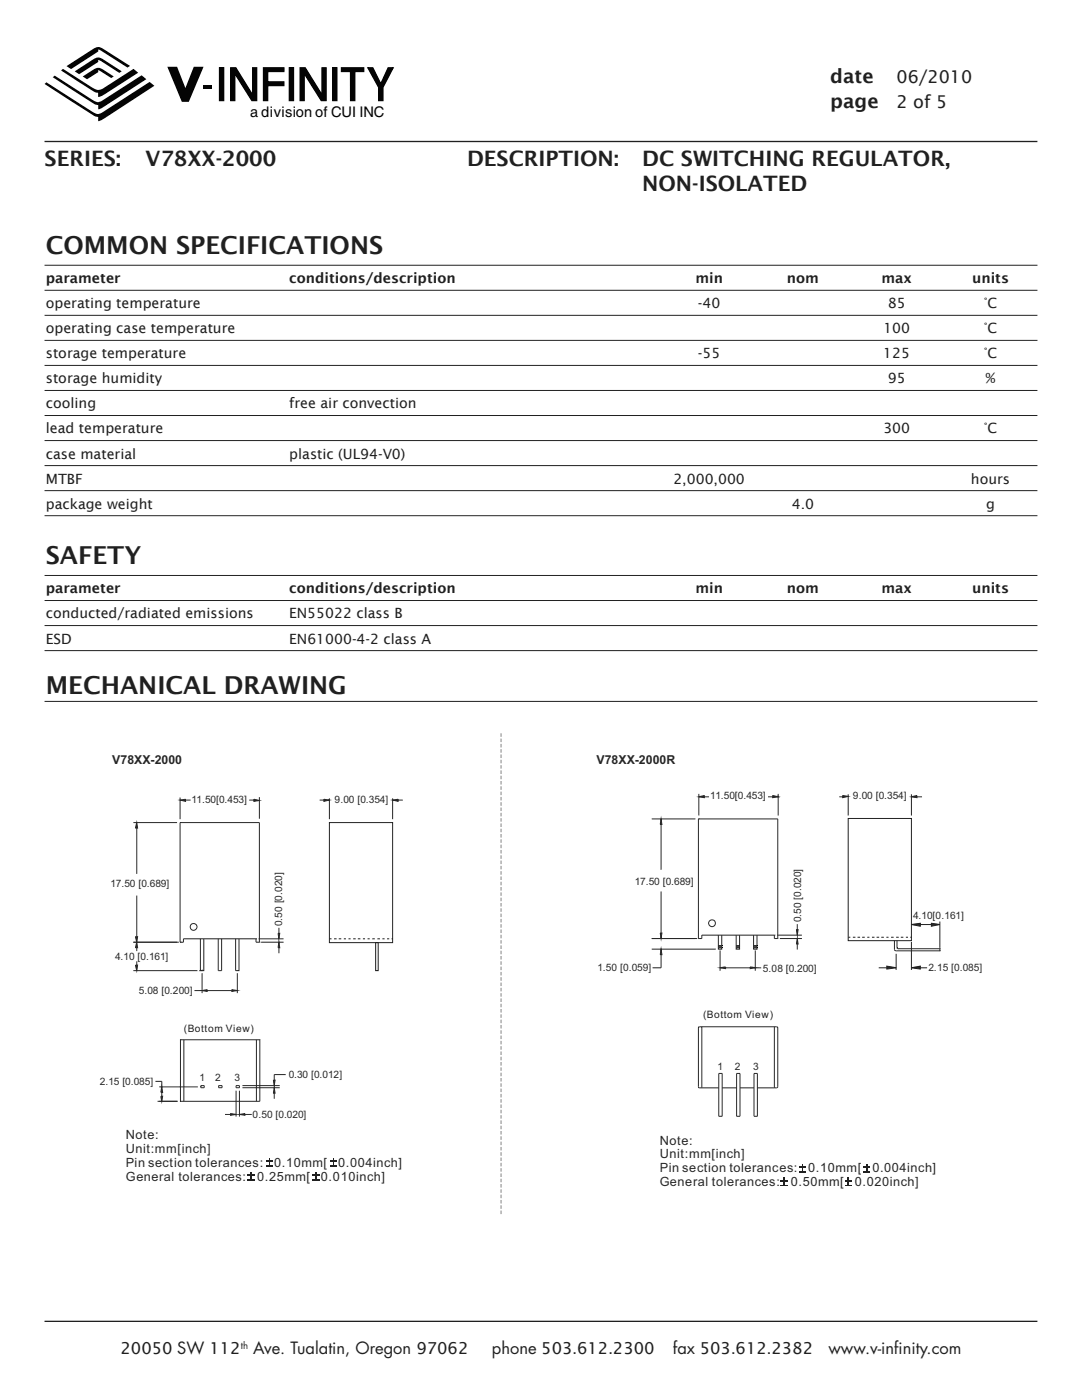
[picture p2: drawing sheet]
<svg xmlns="http://www.w3.org/2000/svg" width="216mm" height="279mm" viewBox="0 0 216 279" stroke-linecap="round" stroke-linejoin="round" font-family="sans-serif">
<g fill="#010202">
<path d="M16.5 15.3l1.5-1a2.22 2.22 0 0 1 2.2-.6l2.5 1.6-.5 .3-2.6-1.6v.4l-2.2 1.4z"/>
<path d="M14.9 14.2l3.1-2a2.14 2.14 0 0 1 2.2-.6l4.1 2.6-.5 .3-4.2-2.5v.4l-3.8 2.4z"/>
<path d="M8.9 16.8l.4-.4 8.9 5.8a1.62 1.62 0 0 0 2.4 .1l9.3-6 .9 .8-10.1 6.6-1.1 .5v-.9l-1.1-.3z"/>
<path d="M10.5 15.4l.4-.3 7.3 4.7a1.62 1.62 0 0 0 2.4 .2l7.7-5 .9 .8-8.9 5.8-.7 .2v-.8l-.2-.1a35.6 35.6 0 0 1-6.1-3.7z"/>
<path d="M12.2 14.1l.4-.4 5.6 3.7a1.85 1.85 0 0 0 2.5 .2l5.9-3.9 1 .8-7.2 4.6-.8 .2v-.8h-.3a39.4 39.4 0 0 1-6.3-3.9z"/>
<path d="M13.3 13.2l4.7-3.1a2.15 2.15 0 0 1 2.2-.6l5.7 3.7-.5 .3-5.8-3.6v.4l-5.4 3.5z"/>
<path d="M33.4 13.3h1.9l1.7 4.3 1.7-4.3h1.9l-2.9 7h-1.4z"/>
<path d="M43.8 13.5h.9v6.6h-.9z"/>
</g>
<path d="M43.8 13.5h.9v6.6h-.9z" fill="none" stroke="#010202" stroke-width=".2"/>
<path d="M46 13.5h1.1l3.3 5.3v-5.3h.8v6.6h-1l-3.3-5.3v5.3h-.9z" fill="#010202"/>
<path d="M46 13.5h1.1l3.3 5.3v-5.3h.8v6.6h-1l-3.3-5.3v5.3h-.9z" fill="none" stroke="#010202" stroke-width=".2"/>
<path d="M52.6 13.5h4.1v.8h-3.3v2h3.3v.8h-3.3v3h-.8z" fill="#010202"/>
<path d="M52.6 13.5h4.1v.8h-3.3v2h3.3v.8h-3.3v3h-.8z" fill="none" stroke="#010202" stroke-width=".2"/>
<path d="M57.7 13.5h.9v6.6h-.9z" fill="#010202"/>
<path d="M57.7 13.5h.9v6.6h-.9z" fill="none" stroke="#010202" stroke-width=".2"/>
<path d="M59.9 13.5h1l3.3 5.3v-5.3h.9v6.6h-1l-3.4-5.3v5.3h-.8z" fill="#010202"/>
<path d="M59.9 13.5h1l3.3 5.3v-5.3h.9v6.6h-1l-3.4-5.3v5.3h-.8z" fill="none" stroke="#010202" stroke-width=".2"/>
<path d="M66.4 13.5h.9v6.6h-.9z" fill="#010202"/>
<path d="M66.4 13.5h.9v6.6h-.9z" fill="none" stroke="#010202" stroke-width=".2"/>
<g fill="#010202">
<path d="M40.5 17.1h1.6v.6h-1.6z"/>
<path d="M68.1 13.5h4.5v.8h-1.8v5.8h-.9v-5.8h-1.8z"/>
</g>
<path d="M68.1 13.5h4.5v.8h-1.8v5.8h-.9v-5.8h-1.8z" fill="none" stroke="#010202" stroke-width=".2"/>
<path d="M73.4 13.5h1l1.6 3.2 1.4-3.2h1.1l-2.1 3.9v2.7h-.9v-2.7z" fill="#010202"/>
<path d="M73.4 13.5h1l1.6 3.2 1.4-3.2h1.1l-2.1 3.9v2.7h-.9v-2.7z" fill="none" stroke="#010202" stroke-width=".2"/>
<path d="M8.9 28.2h198.1M8.9 263.7h198.1" fill="none" stroke="#231f20" stroke-width=".26"/>
<g fill="none" stroke="#231f20" stroke-width=".2">
<path d="M8.9 52.9h198.1M8.9 57.9h198.1M8.9 62.9h198.1M8.9 67.9h198.1M8.9 72.9h198.1M8.9 77.9h198.1M8.9 82.9h198.1M8.9 87.9h198.1M8.9 92.9h198.1M8.9 97.9h198.1M8.9 102.9h198.1M8.9 114.8h198.1"/>
<path d="M8.9 119.8h198.1M8.9 124.8h198.1M8.9 129.8h198.1M8.9 140h198.1"/>
</g>
<g fill="#23201c">
<path d="M159.4 232.8h1.4v.2h-1.4z"/>
<path d="M160 232.3h.2v1.3h-.2z"/>
<path d="M159.4 233.8h1.4v.2h-1.4z"/>
<path d="M172.2 232.8h1.4v.2h-1.4z"/>
<path d="M172.8 232.3h.3v1.3h-.3z"/>
<path d="M172.2 233.8h1.4v.2h-1.4z"/>
<path d="M155.8 235.6h1.4v.2h-1.4z"/>
<path d="M156.4 235h.2v1.4h-.2z"/>
<path d="M155.8 236.6h1.4v.1h-1.4z"/>
<path d="M168.7 235.6h1.3v.2h-1.3z"/>
<path d="M169.2 235h.2v1.4h-.2z"/>
<path d="M168.7 236.6h1.3v.1h-1.3z"/>
</g>
<path d="M38.8 197.7h7.5M40.3 194.2v4M47.4 194.2v4" fill="none" stroke="#24282b" stroke-width=".2"/>
<path d="M40.3 197.7l1-.2zM40.3 197.7l1 .2v-.4z" fill-rule="evenodd" fill="#24282b"/>
<path d="M40.3 197.7l1-.2v.4z" fill="none" stroke="#24282b" stroke-width=".2"/>
<path d="M46.3 197.5l1.1 .2zM46.3 197.5l1.1 .2-1.1 .2z" fill-rule="evenodd" fill="#24282b"/>
<path d="M26.6 193.7h12.8M26.6 188h8.7M27.3 189.1v.7M27.3 191.8v.8M46.3 197.5l1.1 .2-1.1 .2z" fill="none" stroke="#24282b" stroke-width=".2"/>
<path d="M27.3 188l-.3 1.1zM27.3 188l.2 1.1h-.5z" fill-rule="evenodd" fill="#24282b"/>
<path d="M27.3 188l.2 1.1h-.5z" fill="none" stroke="#24282b" stroke-width=".2"/>
<path d="M27 192.6l.3 1.1zM27 192.6l.3 1.1 .2-1.1z" fill-rule="evenodd" fill="#24282b"/>
<path d="M26.6 164.2h8.7M27.3 165.3v9.1M27.3 178.7v8.2M26.6 188h9.1M27 192.6h.5l-.2 1.1z" fill="none" stroke="#24282b" stroke-width=".2"/>
<path d="M27.3 164.2l-.3 1.1zM27.3 164.2l.2 1.1h-.5z" fill-rule="evenodd" fill="#24282b"/>
<path d="M27.3 164.2l.2 1.1h-.5z" fill="none" stroke="#24282b" stroke-width=".2"/>
<path d="M27 186.9l.3 1.1zM27 186.9l.3 1.1 .2-1.1z" fill-rule="evenodd" fill="#24282b"/>
<g fill="none" stroke="#24282b" stroke-width=".2">
<path d="M27 186.9h.5l-.2 1.1zM36.6 187.4v.6h-.7v-23.8h15.9v23.8h-.7v-.6M40 187.4v6.3h.7v-6.3M43.5 187.4v6.3h.7v-6.3M47 187.4v6.3h.7v-6.3M31.4 219.8h4M36 207.5h15.8v12.3h-15.8zM36.7 207.5v12.3M40.1 216.7h.7v.4h-.7zM43.6 216.7h.7v.4h-.7zM47.1 216.7h.7v.4h-.7zM48.4 217.1h7.4"/>
<path d="M48.4 216.7h7.4M51.2 207.5v12.3M54.7 214.5v1.1M54.7 218.2v1.1"/>
</g>
<path d="M54.7 217.1l-.1 1.1zM54.7 217.1l.2 1.1h-.3z" fill-rule="evenodd" fill="#24282b"/>
<path d="M54.7 217.1l.2 1.1h-.3z" fill="none" stroke="#24282b" stroke-width=".2"/>
<path d="M54.6 215.6l.1 1.1zM54.6 215.6l.1 1.1 .2-1.1z" fill-rule="evenodd" fill="#24282b"/>
<path d="M51.6 187.4h5M52.1 188h4.5M55.7 185.2v1.1M55.7 189.1v1.1M54.6 215.6h.3l-.2 1.1z" fill="none" stroke="#24282b" stroke-width=".2"/>
<path d="M55.7 188l-.2 1.1zM55.7 188l.1 1.1h-.3z" fill-rule="evenodd" fill="#24282b"/>
<path d="M55.7 188l.1 1.1h-.3z" fill="none" stroke="#24282b" stroke-width=".2"/>
<path d="M55.5 186.3l.2 1.1zM55.5 186.3l.2 1.1 .1-1.1z" fill-rule="evenodd" fill="#24282b"/>
<path d="M55.5 186.3h.3l-.1 1.1zM47.1 217.7v5.1M47.8 217.7v5.1M44.9 222.4h1.1M48.9 222.4h1.3" fill="none" stroke="#24282b" stroke-width=".2"/>
<path d="M46 222.2l1.1 .2zM46 222.2l1.1 .2-1.1 .2z" fill-rule="evenodd" fill="#24282b"/>
<path d="M46 222.2l1.1 .2-1.1 .2z" fill="none" stroke="#24282b" stroke-width=".2"/>
<path d="M47.8 222.4l1.1-.2zM47.8 222.4l1.1 .2v-.4z" fill-rule="evenodd" fill="#24282b"/>
<path d="M31.8 219.8h3.6M31.8 216.9h7.7M32.3 215.8v1.1M32.3 218v.8M47.8 222.4l1.1-.2v.4z" fill="none" stroke="#24282b" stroke-width=".2"/>
<path d="M32.3 216.9l-.2 1.1zM32.3 216.9l.2 1.1h-.4z" fill-rule="evenodd" fill="#24282b"/>
<path d="M32.3 216.9l.2 1.1h-.4z" fill="none" stroke="#24282b" stroke-width=".2"/>
<path d="M32.1 218.8l.2 1zM32.1 218.8l.2 1 .2-1z" fill-rule="evenodd" fill="#24282b"/>
<g fill="none" stroke="#24282b" stroke-width=".2">
<path d="M32.1 218.8h.4l-.2 1z"/>
<circle cx="38.6" cy="185" r=".68"/>
</g>
<path d="M40.3 193.7h.1" fill="none" stroke="#24282b" stroke-width=".2"/>
<path d="M47.4 193.7h.1" fill="none" stroke="#24282b" stroke-width=".2"/>
<path d="M39.9 193.7l.1-.1z" fill="#24282b"/>
<path d="M39.9 193.7l.1-.1z" fill="none" stroke="#24282b" stroke-width=".2"/>
<path d="M36.3 188h.1" fill="none" stroke="#24282b" stroke-width=".2"/>
<path d="M27.3 188h.1" fill="none" stroke="#24282b" stroke-width=".2"/>
<path d="M36 207.5h.1" fill="none" stroke="#24282b" stroke-width=".2"/>
<path d="M36 219.8h.1" fill="none" stroke="#24282b" stroke-width=".2"/>
<path d="M36 207.5h.1" fill="none" stroke="#24282b" stroke-width=".2"/>
<path d="M51.8 207.5h.1" fill="none" stroke="#24282b" stroke-width=".2"/>
<path d="M40.1 216.9h.1" fill="none" stroke="#24282b" stroke-width=".2"/>
<path d="M178.5 187.7v1.8l.3 .2 8.7 .1v-.5h-8.3l-.2-.1v-1.5M36 219.8h.1" fill="none" stroke="#24282b" stroke-width=".2"/>
<path d="M187.6 189.8h.1" fill="none" stroke="#24282b" stroke-width=".2"/>
<path d="M169.2 158.5v4.3M181.9 158.5v4.3M175.3 193.1h1.7M178.8 190.4v3.2" fill="none" stroke="#23201c" stroke-width=".2"/>
<path d="M177 192.8l1.8 .3zM177 192.8v.6l1.8-.3z" fill-rule="evenodd" fill="#24282b"/>
<path d="M177 192.8l1.8 .3-1.8 .3zM181.9 188v5.6M181.9 184.5h4.5M187.5 183.9v5.3" fill="none" stroke="#23201c" stroke-width=".2"/>
<path d="M185.8 184.3l1.7 .2zM185.8 184.3v.5l1.7-.3z" fill-rule="evenodd" fill="#24282b"/>
<path d="M185.8 184.3l1.7 .2-1.7 .3z" fill="none" stroke="#23201c" stroke-width=".2"/>
<path d="M187.6 189.3h.1" fill="none" stroke="#24282b" stroke-width=".2"/>
<path d="M179.3 189.3h.1" fill="none" stroke="#24282b" stroke-width=".2"/>
<path d="M187.6 189.8h.1" fill="none" stroke="#24282b" stroke-width=".2"/>
<path d="M167.5 159h.9M187.6 189.3h.1" fill="none" stroke="#24282b" stroke-width=".2"/>
<path d="M181.9 159l1.1-.2zM181.9 159l1.1 .2v-.4z" fill-rule="evenodd" fill="#24282b"/>
<path d="M181.9 159l1.1-.2v.4z" fill="none" stroke="#24282b" stroke-width=".2"/>
<path d="M168.1 158.8l1.1 .1zM168.1 158.8l1.1 .1-1.1 .3z" fill-rule="evenodd" fill="#24282b"/>
<path d="M168.1 158.8l1.1 .1-1.1 .3z" fill="none" stroke="#24282b" stroke-width=".2"/>
<path d="M181.9 184.5l1.7-.2zM181.9 184.5l1.7-.2v.5z" fill-rule="evenodd" fill="#24282b"/>
<path d="M65.7 159.3v4.2M78.3 159.3v4.2M169.2 163.3h12.7v24.4h-12.7zM181.9 184.5l1.7-.2v.5z" fill="none" stroke="#23201c" stroke-width=".2"/>
<path d="M79.2 159.7h1.2" fill="none" stroke="#24282b" stroke-width=".2"/>
<path d="M78.3 159.7l1.1-.2zM78.3 159.7l1.1 .2v-.4z" fill-rule="evenodd" fill="#24282b"/>
<path d="M78.3 159.7l1.1-.2v.4z" fill="none" stroke="#24282b" stroke-width=".2"/>
<path d="M64.6 159.5l1.1 .2zM64.6 159.5l1.1 .2-1.1 .2z" fill-rule="evenodd" fill="#24282b"/>
<path d="M64.6 159.5l1.1 .2-1.1 .2z" fill="none" stroke="#24282b" stroke-width=".2"/>
<path d="M35.9 159.2v4.3M36.9 159.7h1.1M49.7 159.7h1M51.8 159.1v4.3M65.6 159.8h.1" fill="none" stroke="#24282b" stroke-width=".2"/>
<g fill="none" stroke="#23201c" stroke-width=".2">
<path d="M65.7 164.2h12.6v23.9h-12.6zM65.7 187.4h.5M66.7 187.4h.5M67.6 187.4h.5M68.6 187.4h.4M69.5 187.4h.5M70.5 187.4h.5M71.4 187.4h.5M72.4 187.4h.4M73.3 187.4h.5M74.3 187.4h.5M75 188.1h.5v5.6h-.5z"/>
<path d="M75.3 187.4h.5M76.3 187.4h.4M77.2 187.4h.5M78.2 187.4h.1M169.2 187.1h.5M170.2 187.1h.5M171.1 187.1h.5M172 187.1h.5M173.1 187.1h.4M174 187.1h.5M174.9 187.1h.5M175.9 187.1h.5"/>
<path d="M176.9 187.1h.4M177.8 187.1h.5M178.8 187.1h.5M179.7 187.1h.6M180.8 187.1h.4M181.7 187.1h.2"/>
</g>
<path d="M35.9 159.7l1.1-.2zM35.9 159.7l1.1 .2v-.4z" fill-rule="evenodd" fill="#24282b"/>
<path d="M35.9 159.7l1.1-.2v.4z" fill="none" stroke="#24282b" stroke-width=".2"/>
<path d="M50.7 159.5l1.1 .3zM50.7 159.5l1.1 .3-1.1 .1z" fill-rule="evenodd" fill="#24282b"/>
<path d="M50.7 159.5l1.1 .3-1.1 .1zM143.7 189.7v4M144.8 193.1h4.9M150.7 189.7v4M150.7 193.1h1.2" fill="none" stroke="#24282b" stroke-width=".2"/>
<path d="M143.7 193.1l1.1-.1zM143.7 193.1l1.1 .2v-.3z" fill-rule="evenodd" fill="#24282b"/>
<path d="M143.7 193.1l1.1-.1v.3z" fill="none" stroke="#24282b" stroke-width=".2"/>
<path d="M149.7 193l1 .1zM149.7 193l1 .1-1 .2z" fill-rule="evenodd" fill="#24282b"/>
<path d="M130 189.4h12.8M130 187.3h8.8M131.9 190.5v2.6M149.7 193l1 .1-1 .2z" fill="none" stroke="#24282b" stroke-width=".2"/>
<path d="M131.9 189.4l-.2 1.1zM131.9 189.4l.2 1.1h-.4z" fill-rule="evenodd" fill="#24282b"/>
<path d="M130 163.4h8.8M131.9 164.5v9.1M131.9 177.9v8.3M130 187.3h9.1M131.9 189.4l.2 1.1h-.4z" fill="none" stroke="#24282b" stroke-width=".2"/>
<path d="M131.9 163.4l-.2 1.1zM131.9 163.4l.2 1.1h-.4z" fill-rule="evenodd" fill="#24282b"/>
<path d="M131.9 163.4l.2 1.1h-.4z" fill="none" stroke="#24282b" stroke-width=".2"/>
<path d="M131.7 186.2l.2 1.1zM131.7 186.2l.2 1.1 .2-1.1z" fill-rule="evenodd" fill="#24282b"/>
<path d="M131.7 186.2h.4l-.2 1.1zM140 186.6v.7h-.6v-23.9h15.8v23.9h-.7v-.7M155.1 186.6h4.9M155.6 187.3h4.4M159.1 184.4v1.1M159.1 188.4v1.1" fill="none" stroke="#24282b" stroke-width=".2"/>
<path d="M159.1 187.3l-.2 1.1zM159.1 187.3l.2 1.1h-.4z" fill-rule="evenodd" fill="#24282b"/>
<path d="M159.1 187.3l.2 1.1h-.4z" fill="none" stroke="#24282b" stroke-width=".2"/>
<path d="M158.9 185.5l.2 1.1zM158.9 185.5l.2 1.1 .2-1.1z" fill-rule="evenodd" fill="#24282b"/>
<g fill="none" stroke="#24282b" stroke-width=".2">
<path d="M158.9 185.5h.4l-.2 1.1z"/>
<circle cx="142.1" cy="184.2" r=".67"/>
</g>
<path d="M150.8 193.1h.1" fill="none" stroke="#24282b" stroke-width=".2"/>
<path d="M139.4 187.3h.1" fill="none" stroke="#24282b" stroke-width=".2"/>
<path d="M139.7 187.3h.1" fill="none" stroke="#24282b" stroke-width=".2"/>
<path d="M131.9 189.4h.1" fill="none" stroke="#24282b" stroke-width=".2"/>
<path d="M155.2 187.3h.1" fill="none" stroke="#24282b" stroke-width=".2"/>
<path d="M139.4 158.4v4.4M140.5 159h1M153.2 159h1M155.3 158.4v4.4M159.1 187.3h.1" fill="none" stroke="#24282b" stroke-width=".2"/>
<path d="M139.4 159l1.1-.2zM139.4 159l1.1 .2v-.4z" fill-rule="evenodd" fill="#24282b"/>
<path d="M139.4 159l1.1-.2v.4z" fill="none" stroke="#24282b" stroke-width=".2"/>
<path d="M154.2 158.8l1.1 .2zM154.2 158.8l1.1 .2-1.1 .2z" fill-rule="evenodd" fill="#24282b"/>
<path d="M154.2 158.8l1.1 .2-1.1 .2z" fill="none" stroke="#24282b" stroke-width=".2"/>
<path d="M155.3 158.9l.1 .1z" fill="#24282b"/>
<g fill="none" stroke="#24282b" stroke-width=".2">
<path d="M155.3 158.9l.1 .1zM143.3 189.2h.7M143.3 186.6v2.6M143.3 189.2v.2h.7v-.2M144 186.6v2.6M146.9 189.2h.7M146.9 186.6v2.6M146.9 189.2v.2h.7v-.2M147.6 186.6v2.6M150.4 189.2h.6M150.4 186.6v2.6M151 186.6v2.8h-.6v-.2"/>
<path d="M140 204.9h14.9l.3 .2v11.8l-.3 .2h-3.8M143.4 217.1h-3.8l-.2-.1v-11.8l.2-.3h.4v12.2M143.4 214.2h.7v8.6h-.7zM144.1 217.1h2.9M147 214.2h.7v8.6h-.7zM147.7 217.1h2.8M150.5 214.2h.6v8.6h-.6zM154.5 204.9v12.2"/>
</g>
<path d="M144.1 189l.1 .1z" fill="#010202"/>
<path d="M143.3 189h.7" fill="none" stroke="#24282b" stroke-width=".2"/>
<path d="M144.1 188.7l.1 .1z" fill="#010202"/>
<path d="M143.3 188.7h.7" fill="none" stroke="#24282b" stroke-width=".2"/>
<path d="M147.6 189l.1 .1z" fill="#010202"/>
<path d="M146.9 189h.7" fill="none" stroke="#24282b" stroke-width=".2"/>
<path d="M147.6 188.7l.1 .1z" fill="#010202"/>
<path d="M146.9 188.7h.7" fill="none" stroke="#24282b" stroke-width=".2"/>
<path d="M151 189l.1 .1z" fill="#010202"/>
<path d="M150.4 189h.6" fill="none" stroke="#24282b" stroke-width=".2"/>
<path d="M151 188.7l.1 .1z" fill="#010202"/>
<path d="M150.4 188.7h.6" fill="none" stroke="#24282b" stroke-width=".2"/>
<path d="M151.1 189.4h.1" fill="none" stroke="#24282b" stroke-width=".2"/>
<path d="M36.6 187.4h14.5M130.2 193.1h1.7M140 186.6h14.5M183.6 193.1h1.4" fill="none" stroke="#23201c" stroke-width=".2"/>
<path d="M181.9 193.1l1.7-.3zM181.9 193.1l1.7-.3v.6z" fill-rule="evenodd" fill="#24282b"/>
<path d="M181.9 193.1l1.7-.3v.6zM31 215.8h1.3M54.7 214.5h2.3" fill="none" stroke="#23201c" stroke-width=".2"/>
<path d="M63.8 159.7h1.1M183 159h1" fill="none" stroke="#24282b" stroke-width=".2"/>
<g fill="#23201c">
<path d="M53 231.6h1.4v.3h-1.4z"/>
<path d="M53.6 231.1h.2v1.4h-.2z"/>
<path d="M53 232.7h1.4v.2h-1.4z"/>
<path d="M65.9 231.6h1.4v.3h-1.4z"/>
<path d="M66.5 231.1h.2v1.4h-.2z"/>
<path d="M65.9 232.7h1.4v.2h-1.4z"/>
<path d="M49.4 234.4h1.4v.3h-1.4z"/>
<path d="M50 233.9h.2v1.4h-.2z"/>
<path d="M49.4 235.5h1.4v.2h-1.4z"/>
<path d="M62.3 234.4h1.4v.3h-1.4z"/>
<path d="M62.8 233.9h.3v1.4h-.3z"/>
<path d="M62.3 235.5h1.4v.2h-1.4z"/>
</g>
<path d="M100 146.3v96.2" fill="none" stroke="#79848d" stroke-width=".2" stroke-dasharray=".7 .4 .7 .4 .7 .4" stroke-linecap="butt"/>
<g font-size="4.9" fill="#231f20">
<text x="9.1" y="50.6">COMMON SPECIFICATIONS</text>
<text x="9.1" y="112.5">SAFETY</text>
<text x="9.1" y="138.6">MECHANICAL DRAWING</text>
</g>
<g font-size="4.2" fill="#231f20">
<text x="8.9" y="33.1">SERIES:</text>
<text x="29" y="33.1">V78XX-2000</text>
<text x="93.2" y="33.1">DESCRIPTION:</text>
<text x="128.1" y="33.1">DC SWITCHING REGULATOR,</text>
<text x="128.1" y="38.2">NON-ISOLATED</text>
</g>
<g font-size="3.9" fill="#231f20">
<text x="165.7" y="16.6">date</text>
<text x="165.7" y="21.5">page</text>
</g>
<g font-size="3.5" fill="#231f20">
<text x="178.9" y="16.6">06/2010</text>
<text x="178.9" y="21.6">2 of 5</text>
</g>
<g font-size="3.3" fill="#231f20">
<text x="24.1" y="270.3">20050 SW 112</text>
<text x="50.5" y="270.3">Ave. Tualatin, Oregon 97062</text>
<text x="98.2" y="270.3">phone 503.612.2300</text>
<text x="134.3" y="270.3">fax 503.612.2382</text>
<text x="165.3" y="270.3">www.v-infnity.com</text>
<text x="178.4" y="270.3">i</text>
</g>
<text font-size="2.9" fill="#020303" x="49.9" y="23.3">a division of CUI INC</text>
<g font-size="2.8" fill="#231f20">
<text x="9.1" y="56.5">parameter</text>
<text x="57.7" y="56.5">conditions/description</text>
<text x="138.8" y="56.5">min</text>
<text x="157" y="56.5">nom</text>
<text x="175.9" y="56.5">max</text>
<text x="194" y="56.5">units</text>
<text x="9.1" y="61.5">operating temperature</text>
<text x="139.3" y="61.5">-40</text>
<text x="177.1" y="61.5">85</text>
<text x="196.3" y="61.5">°C</text>
<text x="9.1" y="66.5">operating case temperature</text>
<text x="9.1" y="71.5">storage temperature</text>
<text x="139.3" y="71.5">-55</text>
<text x="176.3" y="71.5">125</text>
<text x="176.3" y="66.5">100</text>
<text x="196.3" y="71.5">°C</text>
<text x="196.3" y="66.5">°C</text>
<text x="9.1" y="76.5">storage humidity</text>
<text x="177.2" y="76.5">95</text>
<text x="196.7" y="76.5">%</text>
<text x="9.1" y="81.5">cooling</text>
<text x="57.7" y="81.5">free air convection</text>
<text x="9.1" y="86.5">lead temperature</text>
<text x="176.3" y="86.5">300</text>
<text x="196.3" y="86.5">°C</text>
<text x="9.1" y="91.5">case material</text>
<text x="57.7" y="91.5">plastic (UL94-V0)</text>
<text x="9.1" y="96.5">MTBF</text>
<text x="9.1" y="101.5">package weight</text>
<text x="134.4" y="96.5">2,000,000</text>
<text x="158" y="101.5">4.0</text>
<text x="193.7" y="96.5">hours</text>
<text x="196.8" y="101.5">g</text>
<text x="9.1" y="118.4">parameter</text>
<text x="57.7" y="118.4">conditions/description</text>
<text x="138.8" y="118.4">min</text>
<text x="157" y="118.4">nom</text>
<text x="175.9" y="118.4">max</text>
<text x="194" y="118.4">units</text>
<text x="9.1" y="123.4">conducted/radiated emissions</text>
<text x="57.7" y="123.4">EN55022 class B</text>
<text x="9.1" y="128.4">ESD</text>
<text x="57.7" y="128.4">EN61000-4-2 class A</text>
</g>
<g font-size="2.5" fill="#24282b">
<text x="22.4" y="152.6">V78XX-2000</text>
<text x="119" y="152.4">V78XX-2000R</text>
<text x="25.1" y="227.4">Note:</text>
<text x="25.1" y="230.2">Unit:mm[inch]</text>
<text x="25.1" y="233">Pin section tolerances:</text>
<text x="54.7" y="233">0.10mm[</text>
<text x="67.5" y="233">0.004inch]</text>
<text x="131.7" y="228.4">Note:</text>
<text x="131.7" y="231.2">Unit:mm[inch]</text>
<text x="131.7" y="234">Pin section tolerances:</text>
<text x="161.3" y="234">0.10mm[</text>
<text x="174.1" y="234">0.004inch]</text>
<text x="25.1" y="235.8">General tolerances:</text>
<text x="51.3" y="235.8">0.25mm[</text>
<text x="64" y="235.8">0.010inch]</text>
<text x="131.7" y="236.7">General tolerances:</text>
<text x="157.8" y="236.7">0.50mm[</text>
<text x="170.6" y="236.7">0.020inch]</text>
</g>
<g font-size="2" fill="#24282b">
<text x="38.2" y="160.4">11.50[0.453]</text>
<text x="66.7" y="160.3">9.00 [0.354]</text>
<text x="141.7" y="159.5">11.50[0.453]</text>
<text x="170.2" y="159.5">9.00 [0.354]</text>
<text x="22" y="177">17.50 [0.689]</text>
<text x="126.7" y="176.6">17.50 [0.689]</text>
<text x="56.3" y="184.8" transform="rotate(-90 56.3 184.8)">0.50 [0.020]</text>
<text x="159.8" y="184.1" transform="rotate(-90 159.8 184.1)">0.50 [0.020]</text>
<text x="182.2" y="183.3">4.10[0.161]</text>
<text x="23" y="191.7">4.10 [0.161]</text>
<text x="119.2" y="193.7">1.50 [0.059]</text>
<text x="152.2" y="193.9">5.08 [0.200]</text>
<text x="185.2" y="193.7">2.15 [0.085]</text>
<text x="27.7" y="198.4">5.08 [0.200]</text>
<text x="39.8" y="215.6">1</text>
<text x="43" y="215.6">2</text>
<text x="46.8" y="215.6">3</text>
<text x="57.6" y="215">0.30 [0.012]</text>
<text x="143.2" y="213.6">1</text>
<text x="146.6" y="213.6">2</text>
<text x="150.3" y="213.6">3</text>
<text x="19.9" y="216.5">2.15 [0.085]</text>
<text x="50.4" y="223.1">0.50 [0.020]</text>
</g>
<g font-size="2" fill="#23201c">
<text x="140.3" y="203.1">(Bottom View)</text>
<text x="36.7" y="206">(Bottom View)</text>
</g>
<text font-size="1.9" fill="#231f20" x="48" y="269.2">th</text>
</svg>
